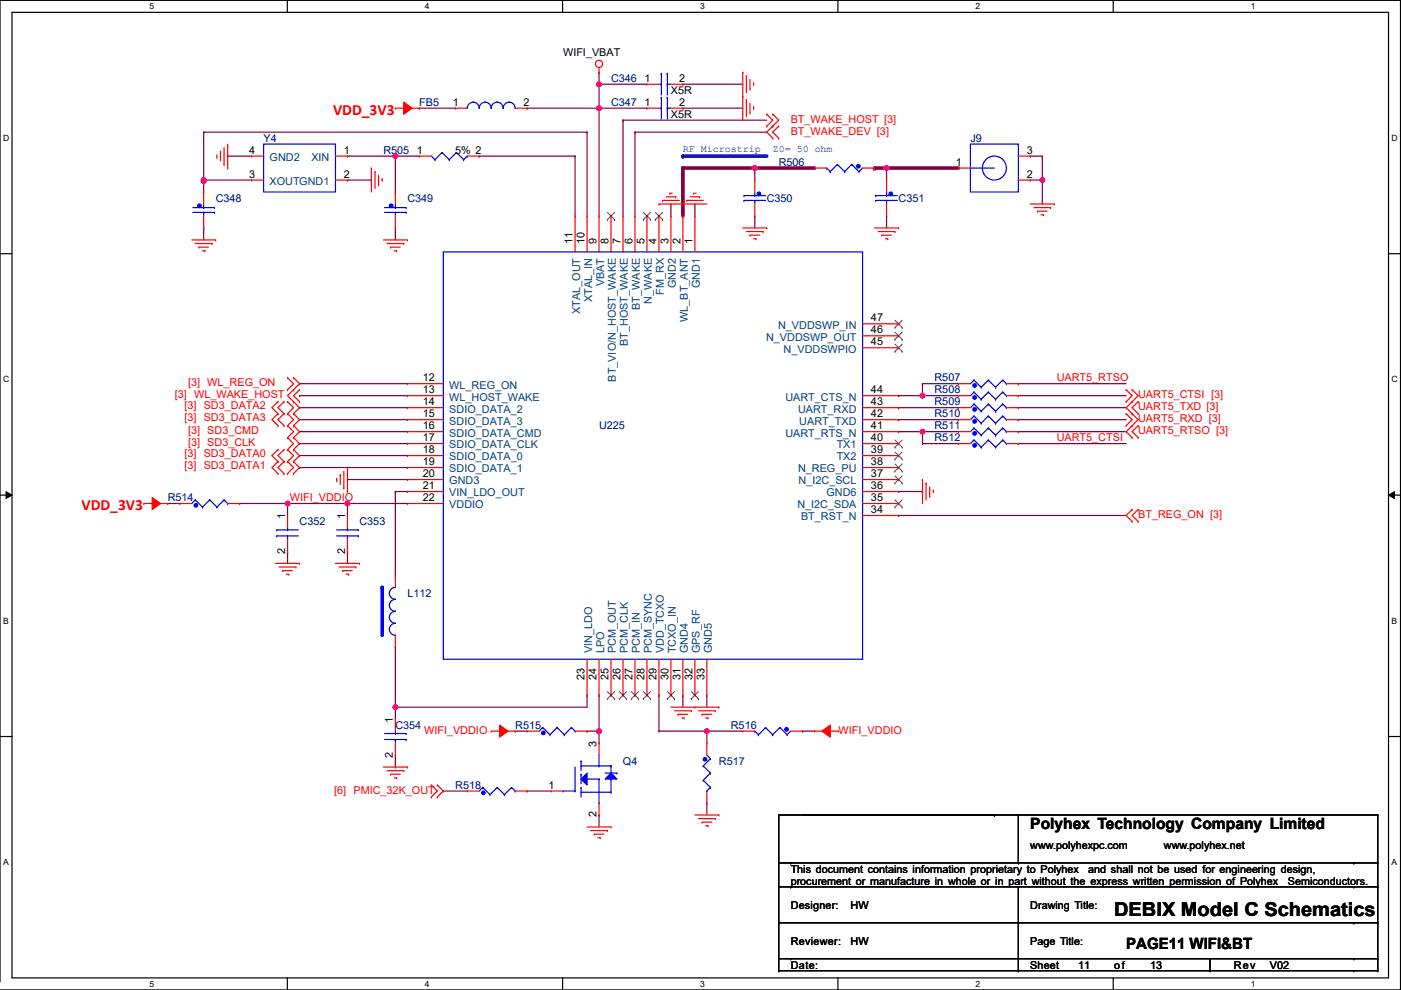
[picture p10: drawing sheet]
<svg xmlns="http://www.w3.org/2000/svg" width="297mm" height="210mm" viewBox="0 0 297 210" stroke-linecap="round" stroke-linejoin="round" font-family="sans-serif">
<path d="M2.5 2.6h291.9v204.7h-291.9zM0 208.1v-208h296.9v209.8h-296.9" fill="none" stroke="#000" stroke-width=".25"/>
<g fill="#fff">
<path d="M31.7 .3h1v2.1h-1z"/>
<path d="M31.7 207.6h1v2h-1z"/>
</g>
<path d="M60.9 .1v2.5M60.9 207.3v2.6" fill="none" stroke="#000" stroke-width=".25"/>
<g fill="#fff">
<path d="M90.1 .3h1v2.1h-1z"/>
<path d="M90.1 207.6h1v2h-1z"/>
</g>
<path d="M119.3 .1v2.5M119.3 207.3v2.6" fill="none" stroke="#000" stroke-width=".25"/>
<g fill="#fff">
<path d="M148.5 .3h1v2.1h-1z"/>
<path d="M148.5 207.6h1v2h-1z"/>
</g>
<path d="M177.7 .1v2.5M177.7 207.3v2.6" fill="none" stroke="#000" stroke-width=".25"/>
<g fill="#fff">
<path d="M206.8 .3h1v2.1h-1z"/>
<path d="M206.8 207.6h1v2h-1z"/>
</g>
<path d="M236 .1v2.5M236 207.3v2.6" fill="none" stroke="#000" stroke-width=".25"/>
<g fill="#fff">
<path d="M265.2 .3h1v2.1h-1z"/>
<path d="M265.2 207.6h1v2h-1z"/>
<path d="M.6 28.2h1.4v2h-1.4z"/>
<path d="M295 28.2h1.3v2h-1.3z"/>
<path d="M.6 79.4h1.4v2h-1.4z"/>
<path d="M295 79.4h1.3v2h-1.3z"/>
</g>
<path d="M0 53.8h2.5M294.4 53.8h2.5" fill="none" stroke="#000" stroke-width=".25"/>
<g fill="#fff">
<path d="M.6 130.6h1.3v2h-1.3z"/>
<path d="M295 130.6h1.2v2h-1.2z"/>
</g>
<path d="M0 105h2.5M294.4 105h2.5" fill="none" stroke="#000" stroke-width=".25"/>
<path d="M1.3 104.2l1.2 .8-1.2 .7zM294.4 105l1.3-.8v1.5z" fill="#000"/>
<path d="M1.3 104.2l1.2 .8-1.2 .7zM294.4 105l1.3-.8v1.5z" fill="none" stroke="#000" stroke-width=".21"/>
<g fill="#fff">
<path d="M.6 181.7h1.3v2.1h-1.3z"/>
<path d="M295 181.7h1.2v2.1h-1.2z"/>
</g>
<path d="M0 156.2h2.5M294.4 156.2h2.5" fill="none" stroke="#000" stroke-width=".25"/>
<path d="M144.8 33.1h17.8" fill="none" stroke="#0000a0" stroke-width=".76"/>
<circle cx="144.8" cy="33.1" r=".38" fill="#0000a0"/>
<path d="M61 106.8v2.5M61 106.8h.1M61 116.9v2.6M61 116.9h.1M73.7 116.9v2.6M73.7 116.9h.1" fill="none" stroke="#800040" stroke-width=".25"/>
<circle cx="61" cy="106.8" r=".51" fill="#f0f"/>
<circle cx="61" cy="106.8" r=".51" fill="none" stroke="#f0f" stroke-width=".25"/>
<path d="M73.7 106.8v2.5M73.7 106.8h.1" fill="none" stroke="#800040" stroke-width=".25"/>
<circle cx="73.7" cy="106.8" r=".51" fill="#f0f"/>
<circle cx="73.7" cy="106.8" r=".51" fill="none" stroke="#f0f" stroke-width=".25"/>
<g fill="none" stroke="#800040" stroke-width=".25">
<path d="M43.2 38.4h.1M43.2 28h.1M43.2 28v10.2M43.2 38.4v2.3M48.3 33.1h.1M48.3 33.1h5M73.7 38.2h.1M73.7 38.2h5M132.1 25.5h.1M132.1 25.5h30.5M134.6 28h28M134.6 28h.1"/>
<path d="M43.2 48.3h.1M43.2 48.3v2.6M63.5 99.1h.1M63.5 86.4h.1M63.5 89h.1M63.5 91.5h.1M63.5 94.1h.1M63.5 96.6h.1M63.5 81.4h.1M63.5 83.9h.1M63.5 99.1h22.9M63.5 86.4h22.9"/>
<path d="M63.5 89h22.9M63.5 91.5h22.9M63.5 94.1h22.9M63.5 96.6h22.9M63.5 81.4h22.9M63.5 83.9h22.9M73.7 106.8h.1M73.7 106.8h12.7M83.8 149.9v2.6M83.8 149.9h.1"/>
</g>
<circle cx="43.2" cy="38.2" r=".51" fill="#f0f"/>
<circle cx="43.2" cy="38.2" r=".51" fill="none" stroke="#f0f" stroke-width=".25"/>
<path d="M42.9 38.4h.1M42.9 38.4h.3M83.8 33.1h.1M83.8 33.1v7.6" fill="none" stroke="#800040" stroke-width=".25"/>
<circle cx="43.2" cy="38.4" r=".51" fill="#f0f"/>
<circle cx="43.2" cy="38.4" r=".51" fill="none" stroke="#f0f" stroke-width=".25"/>
<path d="M43.2 38.2h.1M43.2 38.2v.2M43.2 38.2h10.1M73.7 33.1h.1M73.7 33.1h10.1M83.8 48.3h.1M83.8 48.3v2.6" fill="none" stroke="#800040" stroke-width=".25"/>
<circle cx="83.8" cy="33.1" r=".51" fill="#f0f"/>
<circle cx="83.8" cy="33.1" r=".51" fill="none" stroke="#f0f" stroke-width=".25"/>
<g fill="none" stroke="#800040" stroke-width=".25">
<path d="M127 15.3h.1M127 15.3v2.6M127 22.9h10.2M127 22.9h.1M127 22.9v22.9M132.1 25.5h.1M132.1 25.5v20.3M134.6 28h.1M134.6 28v17.8M144.8 22.9h12.7M144.8 22.9h.1M142.2 43.3h.1"/>
<path d="M142.2 43.3v2.5M147.3 43.3h.1M147.3 43.3v2.5M73.7 101.7h.1M73.7 101.7h12.7M83.8 104.2h.1M83.8 104.2h2.6M83.8 104.2v17.8M190.5 104.2h5.1M190.5 104.2h.1M190.5 109.3h.1M190.5 109.3h48.3"/>
<path d="M83.8 137.2h.1M83.8 137.2v12.7M124.5 147.4v2.5M124.5 147.4h.1M127 147.4h.1M127 147.4v7.6M144.8 147.4v2.5M144.8 147.4h.1M149.9 147.4h.1M149.9 147.4v2.5"/>
</g>
<circle cx="127" cy="22.9" r=".51" fill="#f0f"/>
<circle cx="127" cy="22.9" r=".51" fill="none" stroke="#f0f" stroke-width=".25"/>
<g fill="none" stroke="#800040" stroke-width=".25">
<path d="M43.2 28h.1M43.2 28h81.3M83.8 33.1h.1M83.8 33.1h5.1M101.6 33.1h.1M101.6 33.1h20.3M121.9 33.1h.1M121.9 33.1v12.7M124.5 28h.1M124.5 28v17.8M160 35.6h.1M160 35.6v2.6"/>
<path d="M139.7 147.4h.1M139.7 147.4v7.6M149.9 170.3h.1M149.9 170.3v2.5"/>
</g>
<path d="M160 35.6h12.7" fill="none" stroke="#800040" stroke-width=".76"/>
<circle cx="160" cy="35.6" r=".38" fill="#800040"/>
<g fill="none" stroke="#800040" stroke-width=".25">
<path d="M127 17.9h10.2M127 17.9h.1M144.8 17.9h12.7M144.8 17.9h.1M88.9 22.9h.1M88.9 22.9h7.6M111.8 22.9h.1M111.8 22.9h15.2M160 45.8h.1M160 45.8v2.5M190.5 83.9h5.1M190.5 91.5h5.1"/>
<path d="M190.5 83.9h.1M190.5 86.4h.1M190.5 89h.1M190.5 91.5h.1M190.5 86.4h12.7M190.5 89h12.7M215.9 86.4h.1M215.9 89h.1M215.9 86.4h22.9M215.9 89h22.9M61 106.8h.1M61 106.8h12.7"/>
</g>
<circle cx="127" cy="17.9" r=".51" fill="#f0f"/>
<circle cx="127" cy="17.9" r=".51" fill="none" stroke="#f0f" stroke-width=".25"/>
<path d="M188 45.8h.1M188 45.8v2.5M215.9 91.5h.1M215.9 83.9h.1M215.9 91.5h22.9M215.9 83.9h22.9" fill="none" stroke="#800040" stroke-width=".25"/>
<path d="M185.4 35.6h2.6" fill="none" stroke="#800040" stroke-width=".76"/>
<circle cx="185.4" cy="35.6" r=".38" fill="#800040"/>
<circle cx="188" cy="35.6" r=".51" fill="#f0f"/>
<circle cx="188" cy="35.6" r=".51" fill="none" stroke="#f0f" stroke-width=".25"/>
<path d="M188 35.6h.1M188 35.6v2.6" fill="none" stroke="#800040" stroke-width=".25"/>
<path d="M188 35.6h15.2" fill="none" stroke="#800040" stroke-width=".76"/>
<circle cx="188" cy="35.6" r=".38" fill="#800040"/>
<path d="M218.4 33.1h2.6M218.4 38.2h2.6M218.4 33.1h.1M218.4 38.2h.1M221 33.1h.1M221 38.2h.1M221 33.1v10.2" fill="none" stroke="#800040" stroke-width=".25"/>
<circle cx="221" cy="38.2" r=".51" fill="#f0f"/>
<circle cx="221" cy="38.2" r=".51" fill="none" stroke="#f0f" stroke-width=".25"/>
<path d="M144.8 35.6h15.2" fill="none" stroke="#800040" stroke-width=".76"/>
<circle cx="144.8" cy="35.6" r=".38" fill="#800040"/>
<circle cx="160" cy="35.6" r=".51" fill="#f0f"/>
<circle cx="160" cy="35.6" r=".51" fill="none" stroke="#f0f" stroke-width=".25"/>
<path d="M144.8 35.6v10.2" fill="none" stroke="#800040" stroke-width=".76"/>
<circle cx="144.8" cy="35.6" r=".38" fill="#800040"/>
<path d="M35.6 106.8h.1M35.6 106.8h2.5M50.8 106.8h10.2M61 106.8h.1M149.9 155h7.6M149.9 155h.1M170.2 155h2.5M170.2 155h.1M127 172.8h.1M127 172.8v2.5" fill="none" stroke="#800040" stroke-width=".25"/>
<circle cx="149.9" cy="155" r=".51" fill="#f0f"/>
<circle cx="149.9" cy="155" r=".51" fill="none" stroke="#f0f" stroke-width=".25"/>
<path d="M83.8 149.9h.1M83.8 149.9h40.7M139.7 155h.1M139.7 155h10.2M149.9 155v2.6M149.9 155h.1" fill="none" stroke="#800040" stroke-width=".25"/>
<circle cx="83.8" cy="149.9" r=".51" fill="#f0f"/>
<circle cx="83.8" cy="149.9" r=".51" fill="none" stroke="#f0f" stroke-width=".25"/>
<path d="M109.2 155h.1M109.2 155h2.6M124.5 155h.1M124.5 155h2.5" fill="none" stroke="#800040" stroke-width=".25"/>
<circle cx="127" cy="155" r=".51" fill="#f0f"/>
<circle cx="127" cy="155" r=".51" fill="none" stroke="#f0f" stroke-width=".25"/>
<path d="M195.6 94.1h.1M195.6 91.5h.1M195.6 91.5v2.6M195.6 94.1h7.6M195.6 91.5h7.6M127 155v2.6M127 155h.1M94 167.7h.1M94 167.7h5.1M111.8 167.7h.1M111.8 167.7h5" fill="none" stroke="#800040" stroke-width=".25"/>
<circle cx="195.6" cy="91.5" r=".51" fill="#f0f"/>
<circle cx="195.6" cy="91.5" r=".51" fill="none" stroke="#f0f" stroke-width=".25"/>
<path d="M195.6 81.4h.1M195.6 81.4v2.5M195.6 81.4h7.6" fill="none" stroke="#800040" stroke-width=".25"/>
<circle cx="195.6" cy="83.9" r=".51" fill="#f0f"/>
<circle cx="195.6" cy="83.9" r=".51" fill="none" stroke="#f0f" stroke-width=".25"/>
<path d="M127 17.9h.1M127 17.9v5M195.6 83.9h.1M195.6 83.9h7.6M215.9 81.4h.1M215.9 94.1h.1M215.9 81.4h22.9M215.9 94.1h22.9M83.8 162.6h.1M83.8 160.1v2.5" fill="none" stroke="#800040" stroke-width=".25"/>
<g fill="none" stroke="#f00" stroke-width=".25">
<path d="M127 15.3h.1M127 14.3v1M46 33.4h.1M46 32.8v.6M46.7 32.1h.1M46.7 32.1v2M47.5 34.9h.1M47.5 31.3v3.6M48.3 35.6h.1M48.3 30.6v5M78.7 35.6h.1M78.7 35.6v5.1"/>
<path d="M79.5 36.4h.1M79.5 36.4v3.6M80.3 39.2h.1M80.3 37.2v2M81 37.9h.1M81 37.9v.5M87.1 22.9h1.8M88.9 22.9h.1M157.5 20.4h.1M157.5 20.4v5.1M158.2 21.2h.1M158.2 21.2v3.5"/>
<path d="M159 24h.1M159 21.9v2.1M159.8 22.7h.1M159.8 22.7v.5M40.6 50.9h5.1M41.4 51.6h3.6M42.2 52.4h.1M42.2 52.4h2M42.9 53.2h.5M43.4 53.2h.1M45 51.6h.1M45.7 50.9h.1"/>
<path d="M81.3 50.9h5.1M82 51.6h3.6M82.8 52.4h.1M82.8 52.4h2M83.6 53.2h.5M84.1 53.2h.1M85.6 51.6h.1M86.4 50.9h.1M139.7 43.3h.1M139.7 43.3h10.2M140.5 42.5h3.5M140.5 42.5h.1"/>
<path d="M141.2 41.7h2.1M142 41h.1M142 41h.5M143.3 41.7h.1M144.8 43.3h.1M145.5 42.5h3.6M145.5 42.5h.1M146.3 41.7h2M147.1 41h.1M147.1 41h.5M148.3 41.7h.1M157.5 48.3h5.1"/>
<path d="M158.2 49.1h3.6M159 49.9h2M159 49.9h.1M159.8 50.6h.5M160.3 50.6h.1M161.8 49.1h.1M162.6 48.3h.1M72.9 99.9v3.6M73.7 99.1v5.1M58.4 119.5h5.1M63.5 119.5h.1M71.1 119.5h5.1"/>
<path d="M71.4 101.9h.1M71.4 101.4v.5M72.1 100.7h.1M72.1 100.7v2M72.9 103.5h.1M73.7 104.2h.1M76.2 119.5h.1M195.6 101.7h.1M195.6 101.7v5.1M196.3 102.4h.1M196.3 102.4v3.6M197.1 105.2h.1"/>
<path d="M197.1 103.2v2M197.9 104h.1M197.9 104v.5M59.2 120.2h3.5M60 121h.1M60 121h2M60.7 121.7h.5M61.2 121.7h.1M62.7 120.2h.1M71.9 120.2h3.5M72.7 121h.1M72.7 121h2"/>
<path d="M73.4 121.7h.5M73.9 121.7h.1M75.4 120.2h.1M143 150.7h3.6M143.8 151.5h.1M143.8 151.5h2M144.5 152.2h.5M145 152.2h.1M146.6 150.7h.1M147.3 149.9h.1M148.1 150.7h3.5M148.8 151.5h.1"/>
<path d="M148.8 151.5h2.1M149.6 152.2h.5M150.1 152.2h.1M151.6 150.7h.1M152.4 149.9h.1M152.4 149.9h-10.2M81.3 162.6h5.1M82 163.4h3.6M82.8 164.2h.1M82.8 164.2h2M83.6 164.9h.5M84.1 164.9h.1"/>
<path d="M85.6 163.4h.1M86.4 162.6h.1M147.3 172.8h5.1M148.1 173.6h3.5M148.9 174.3h.1M148.9 174.3h2M149.6 175.1h.5M150.1 175.1h.1M151.6 173.6h.1M152.4 172.8h.1"/>
<circle cx="127" cy="13.5" r=".76"/>
</g>
<path d="M85.6 21.7l1.8 1.2-1.8 1.3z" fill-rule="evenodd" fill="#f00"/>
<g fill="none" stroke="#f00" stroke-width=".25">
<path d="M157.5 15.3h.1M157.5 15.3v5.1M158.2 16.1h.1M158.2 16.1v3.5M159 18.9h.1M159 16.8v2.1M159.8 17.6h.1M159.8 17.6v.5M83.8 22.9h.1M83.8 22.9h2.8M85.6 21.7l1.8 1.2-1.8 1.3zM185.4 48.3h5.1"/>
<path d="M186.2 49.1h3.5M187 49.9h2M187 49.9h.1M187.7 50.6h.5M188.2 50.6h.1M189.7 49.1h.1M190.5 48.3h.1M218.4 43.3h5.1M219.2 44h3.6M220 44.8h.1M220 44.8h2M220.7 45.5h.5"/>
<path d="M221.2 45.5h.1M222.8 44h.1M223.5 43.3h.1M33.8 106.8h1.8M35.6 106.8h.1"/>
</g>
<path d="M32.3 105.5l1.7 1.3-1.7 1.2z" fill-rule="evenodd" fill="#f00"/>
<path d="M30.5 106.8h.1M30.5 106.8h2.8M32.3 105.5l1.7 1.3-1.7 1.2zM172.7 155h.1M172.7 155h1.8" fill="none" stroke="#f00" stroke-width=".25"/>
<path d="M174.3 155l1.7-1.3v2.6z" fill-rule="evenodd" fill="#f00"/>
<g fill="none" stroke="#f00" stroke-width=".25">
<path d="M107.4 155h1.8M109.2 155h.1M174.3 155l1.7-1.3v2.6zM175 155h2.8M177.8 155h.1M124.5 175.3h5M125.2 176.1h3.6M126 176.9h.1M126 176.9h2M126.8 177.6h.5M127.3 177.6h.1M128.8 176.1h.1"/>
<path d="M129.5 175.3h.1"/>
</g>
<path d="M105.9 153.7l1.8 1.3-1.8 1.3z" fill-rule="evenodd" fill="#f00"/>
<g fill="none" stroke="#f00" stroke-width=".25">
<path d="M162.6 24.2l1.2 1.3-1.2 1.2M162.6 26.7h.1M162.6 24.2h.1M163.8 24.2l1.3 1.3-2.5 2.5 1.2 1.3M163.8 26.7h.1M163.8 24.2h.1M163.8 29.3h.1M165.1 29.3h.1M165.1 26.7h.1M165.1 26.7l-1.3 1.3 1.3 1.3M58.9 97.9h.1M58.9 85.2h.1"/>
<path d="M58.9 87.7h.1M58.9 90.2h.1M58.9 95.3h.1M58.9 97.9l-1.2 1.2 1.2 1.3M58.9 85.2l-1.2 1.2 1.2 1.3M58.9 87.7l-1.2 1.3 1.2 1.2M58.9 95.3l-1.2 1.3 1.2 1.3M60.2 97.9h.1M60.2 87.7h.1M60.2 85.2h.1M60.2 90.2h.1M60.2 95.3h.1"/>
<path d="M60.2 97.9l-1.3 1.2 1.3 1.3M60.2 85.2l-1.3 1.2 1.3 1.3M60.2 87.7l-1.3 1.3 1.3 1.2M60.2 95.3l-1.3 1.3 1.3 1.3M61 80.1h.1M61 82.6h.1M61 97.9h.1M61 87.7h.1M61 85.2h.1M61 90.2h.1M61 95.3h.1M61 92.8h.1"/>
<path d="M61 80.1l1.2 1.3-1.2 1.2M61 97.9l1.2 1.2-1.2 1.3M61 85.2l1.2 1.2-1.2 1.3M61 87.7l1.2 1.3-1.2 1.2M61 95.3l1.2 1.3-1.2 1.3M61 90.2l1.2 1.3-1.2 1.3M61 92.8l1.2 1.3-1.2 1.2M62.2 82.6h.1M62.2 80.1h.1M62.2 85.2h.1M62.2 97.9h.1M62.2 87.7h.1"/>
<path d="M62.2 90.2h.1M62.2 95.3h.1M62.2 92.8h.1M62.2 80.1l1.3 1.3-2.5 2.5 2.5 2.5-1.3 1.3M62.2 97.9l1.3 1.2-1.3 1.3M62.2 87.7l1.3 1.3-1.3 1.2M62.2 95.3l1.3 1.3-1.3 1.3M62.2 90.2l1.3 1.3-1.3 1.3M62.2 92.8l1.3 1.3-1.3 1.2M63.5 82.6h.1M63.5 85.2h.1M63.5 82.6l-1.3 1.3 1.3 1.3"/>
<path d="M238.8 90.2h.1M238.8 87.7h.1M238.8 85.2h.1M238.8 82.6h.1M238.8 87.7l1.2 1.3-1.2 1.2M238.8 82.6l1.2 1.3-1.2 1.3M240 82.6l1.3 1.3-2.5 2.5 2.5 2.6-2.5 2.5 1.2 1.3M240 85.2h.1M240 87.7h.1M240 90.2h.1M240 92.8h.1M240 82.6h.1"/>
<path d="M241.3 87.7h.1M241.3 85.2h.1M241.3 92.8h.1M241.3 90.2h.1M241.3 85.2l-1.3 1.2 1.3 1.3M241.3 90.2l-1.3 1.3 1.3 1.3M58.9 100.4h.1M60.2 100.4h.1M61 100.4h.1M62.2 100.4h.1M240 108h.1M240 110.6h.1"/>
<path d="M240 108l-1.2 1.3 1.2 1.3M241.3 110.6h.1M241.3 108h.1M241.3 108l-1.3 1.3 1.3 1.3M104.1 155h.1M104.1 155h2.8M105.9 153.7l1.8 1.3-1.8 1.3zM91.4 169h.1M91.4 166.4h.1M91.4 166.4l1.3 1.3-1.3 1.3M92.7 166.4h.1M92.7 166.4l1.3 1.3-1.3 1.3"/>
<path d="M92.7 169h.1"/>
</g>
<g fill="none" stroke="#000" stroke-width=".25">
<path d="M165.1 172.8h.1M165.1 172.8h127M165.1 172.8v33M210.8 172.8h.1M215.9 172.8v10.2M292.1 172.8h.1M292.1 172.8v33M167.6 183h.1M167.6 188h.1M215.9 183h.1M215.9 188v17.8M287 183h.1"/>
<path d="M287 188h.1M287 195.7h.1M292.1 183h.1M292.1 188h.1M292.1 195.7h.1M292.1 183h-127M292.1 188h-127M292.1 195.7h-127M165.1 205.8h127M165.1 205.8h.1M167.6 203.3h.1M215.9 205.8h.1"/>
<path d="M256.5 205.8h.1M256.5 203.3v2.5M287 203.3h.1M287 205.8h.1M292.1 203.3h.1M292.1 205.8h.1M292.1 203.3h-127"/>
</g>
<path d="M206.5 93.3h.1M206.5 93.3l-.8 .8M206.5 93.3l1.5 1.5M208 94.8h.1M209.6 93.3h.1M209.6 93.3l-1.6 1.5M209.6 93.3l1.5 1.5M211.1 94.8h.1M212.6 93.3l.8 .8M212.6 93.3h.1M212.6 93.3l-1.5 1.5M213.4 94.1h.1" fill="none" stroke="#00f" stroke-width=".25"/>
<circle cx="206.6" cy="94.4" r=".38" fill="#00f"/>
<g fill="none" stroke="#00f" stroke-width=".25">
<path d="M206.5 85.7h.1M206.5 85.7l-.8 .7M206.5 85.7l1.5 1.5M208 87.2h.1M209.6 85.7h.1M209.6 85.7l-1.6 1.5M209.6 85.7l1.5 1.5M211.1 87.2h.1M212.6 85.7l.8 .7M212.6 85.7h.1M212.6 85.7l-1.5 1.5M213.4 86.4h.1"/>
<circle cx="206.6" cy="94.4" r=".38"/>
</g>
<path d="M203.2 94.1h.1M203.2 94.1h2.5M213.4 94.1h2.5M215.9 94.1h.1" fill="none" stroke="#f00" stroke-width=".25"/>
<circle cx="206.6" cy="86.8" r=".38" fill="#00f"/>
<g fill="none" stroke="#00f" stroke-width=".25">
<path d="M41.4 106l1.5 1.5M41.4 106l-.8 .8M41.4 106h.1M42.9 107.5h.1M44.5 106l-1.6 1.5M44.5 106l1.5 1.5M44.5 106h.1M46 107.5h.1M47.5 106l-1.5 1.5M47.5 106l.8 .8M47.5 106h.1M48.3 106.8h.1"/>
<circle cx="206.6" cy="86.8" r=".38"/>
</g>
<path d="M203.2 86.4h.1M203.2 86.4h2.5M213.4 86.4h2.5M215.9 86.4h.1" fill="none" stroke="#f00" stroke-width=".25"/>
<circle cx="41.5" cy="107.1" r=".38" fill="#00f"/>
<g fill="none" stroke="#00f" stroke-width=".25">
<path d="M94 53.4h88.9v86.4h-88.9zM149.1 165.4h.1M149.1 162.4h.1M149.1 162.4l1.5 1.5M149.1 165.4l1.5 1.6M149.9 167.7h.1M149.9 160.1l.7 .8M150.6 160.9l-1.5 1.5M150.6 160.9h.1M150.6 163.9l-1.5 1.5M150.6 167l-.7 .7M150.6 167h.1"/>
<path d="M150.6 163.9h.1"/>
<circle cx="41.5" cy="107.1" r=".38"/>
</g>
<g fill="none" stroke="#f00" stroke-width=".25">
<path d="M121.9 45.8h.1M121.9 45.8v7.6M124.5 45.8h.1M124.5 45.8v7.6M127 45.8h.1M127 45.8v7.6M129.5 45.8h.1M129.5 45.8v7.6M132.1 45.8h.1M132.1 45.8v7.6M134.6 45.8h.1M134.6 45.8v7.6"/>
<path d="M137.2 45.8h.1M137.2 45.8v7.6M139.7 45.8h.1M139.7 45.8v7.6M142.2 45.8h.1M142.2 45.8v7.6M144.8 45.8h.1M144.8 45.8v7.6M147.3 45.8h.1M147.3 45.8v7.6M182.9 73.7h7.6M182.9 71.2h7.6"/>
<path d="M182.9 68.7h7.6M190.5 73.7h.1M190.5 71.2h.1M190.5 68.7h.1M86.4 83.9h.1M86.4 86.4h.1M86.4 96.6h.1M86.4 94.1h.1M86.4 91.5h.1M86.4 99.1h.1M86.4 89h.1M86.4 81.4h.1"/>
<path d="M86.4 96.6h7.6M86.4 99.1h7.6M86.4 94.1h7.6M86.4 83.9h7.6M86.4 86.4h7.6M86.4 91.5h7.6M86.4 89h7.6M86.4 81.4h7.6M182.9 96.6h7.6M182.9 99.1h7.6M182.9 94.1h7.6M182.9 83.9h7.6"/>
<path d="M182.9 86.4h7.6M182.9 91.5h7.6M182.9 89h7.6M190.5 96.6h.1M190.5 99.1h.1M190.5 94.1h.1M190.5 89h.1M190.5 86.4h.1M190.5 91.5h.1M190.5 83.9h.1M38.1 106.8h.1M38.1 106.8h2.5"/>
<path d="M48.3 106.8h2.5M50.8 106.8h.1M86.4 106.8h.1M86.4 106.8h7.6M86.4 101.7h.1M86.4 101.7h7.6M86.4 104.2h.1M86.4 104.2h7.6M182.9 106.8h7.6M182.9 101.7h7.6M182.9 104.2h7.6M182.9 109.3h7.6"/>
<path d="M190.5 101.7h.1M190.5 106.8h.1M190.5 104.2h.1M190.5 109.3h.1M124.5 139.8v7.6M127 139.8v7.6M129.5 139.8v7.6M132.1 139.8v7.6M134.6 139.8v7.6M137.2 139.8v7.6M139.7 139.8v7.6M142.2 139.8v7.6"/>
<path d="M144.8 139.8v7.6M147.3 139.8v7.6M149.9 139.8v7.6M124.5 147.4h.1M127 147.4h.1M129.5 147.4h.1M132.1 147.4h.1M134.6 147.4h.1M137.2 147.4h.1M139.7 147.4h.1M142.2 147.4h.1M144.8 147.4h.1"/>
<path d="M147.3 147.4h.1M149.9 147.4h.1"/>
</g>
<g fill="none" stroke="#804000" stroke-width=".21">
<path d="M128.8 46.6h.1M128.8 45l1.5 1.6M130.3 45l-1.5 1.6M130.3 46.6h.1M136.4 46.6h.1M136.4 45l1.5 1.6M137.9 45l-1.5 1.6M137.9 46.6h.1M138.9 46.6h.1M138.9 45l1.6 1.6M140.5 45l-1.6 1.6M140.5 46.6h.1"/>
<path d="M189.7 74.5h.1M189.7 72h.1M189.7 69.4h.1M189.7 73l1.6 1.5M189.7 70.4l1.6 1.6M189.7 67.9l1.6 1.5M191.3 73l-1.6 1.5M191.3 70.4l-1.6 1.6M191.3 67.9l-1.6 1.5M191.3 74.5h.1M191.3 72h.1M191.3 69.4h.1"/>
<path d="M189.7 97.4h.1M189.7 99.9h.1M189.7 94.8h.1M189.7 95.8l1.6 1.6M189.7 98.4l1.6 1.5M189.7 93.3l1.6 1.5M191.3 95.8l-1.6 1.6M191.3 98.4l-1.6 1.5M191.3 93.3l-1.6 1.5M191.3 97.4h.1M191.3 99.9h.1M191.3 94.8h.1"/>
<path d="M189.7 102.4h.1M189.7 107.5h.1M189.7 100.9l1.6 1.5M189.7 106l1.6 1.5M191.3 100.9l-1.6 1.5M191.3 106l-1.6 1.5M191.3 102.4h.1M191.3 107.5h.1M128.8 148.2h.1M128.8 146.6l1.5 1.6M130.3 146.6l-1.5 1.6M130.3 148.2h.1"/>
<path d="M131.3 148.2h.1M131.3 146.6l1.6 1.6M132.8 146.6l-1.5 1.6M132.9 148.2h.1M133.9 148.2h.1M133.9 146.6l1.5 1.6M135.4 146.6l-1.5 1.6M135.4 148.2h.1M136.4 148.2h.1M136.4 146.6l1.5 1.6M137.9 146.6l-1.5 1.6M137.9 148.2h.1"/>
<path d="M141.5 148.2h.1M141.5 146.6l1.5 1.6M143 146.6l-1.5 1.6M143 148.2h.1M146.6 148.2h.1M146.6 146.6l1.5 1.6M148.1 146.6l-1.5 1.6M148.1 148.2h.1"/>
</g>
<circle cx="149.5" cy="161" r=".38" fill="#00f"/>
<g fill="none" stroke="#00f" stroke-width=".25">
<path d="M139.7 22.9h.5M140.2 22.9h.1M140.2 20.7h.1M140.2 20.7v4.5M141.5 22.9h.7M141.5 20.7h.1M141.5 22.9h.1M141.5 20.7v4.5M206.5 83.1h.1M206.5 83.1l-.8 .8M206.5 83.1l1.5 1.6M208 84.7h.1"/>
<path d="M209.6 83.1h.1M209.6 83.1l-1.6 1.6M209.6 83.1l1.5 1.6M211.1 84.7h.1M212.6 83.1l.8 .8M212.6 83.1h.1M212.6 83.1l-1.5 1.6M213.4 83.9h.1"/>
<circle cx="149.5" cy="161" r=".38"/>
</g>
<path d="M137.2 22.9h.1M137.2 22.9h2.5M142.2 22.9h2.6M144.8 22.9h.1M149.9 157.6h.1M149.9 157.6v2.5M149.9 170.3h.1M149.9 167.7v2.6" fill="none" stroke="#f00" stroke-width=".25"/>
<circle cx="206.6" cy="84.3" r=".38" fill="#00f"/>
<g fill="none" stroke="#00f" stroke-width=".25">
<path d="M109.2 22.9a1.26 1.26 0 0 0-1.2-1.2h-.1a1.26 1.26 0 0 0-1.2 1.2 1.26 1.26 0 0 0-1.3-1.2 1.26 1.26 0 0 0-1.3 1.2 1.26 1.26 0 0 0-1.2-1.2 1.26 1.26 0 0 0-1.3 1.2 1.26 1.26 0 0 0-1.3-1.2 1.26 1.26 0 0 0-1.2 1.2M40.9 45h4.6M40.9 44h4.6M43.2 45h.1M43.2 45v.8M45.5 45h.1M45.5 44h.1"/>
<circle cx="206.6" cy="84.3" r=".38"/>
</g>
<path d="M96.5 22.9h.1M96.5 22.9h2.6M109.2 22.9h2.6M111.8 22.9h.1M203.2 83.9h.1M203.2 83.9h2.5M213.4 83.9h2.5M215.9 83.9h.1" fill="none" stroke="#f00" stroke-width=".25"/>
<circle cx="42.3" cy="43.6" r=".38" fill="#00f"/>
<g fill="none" stroke="#00f" stroke-width=".25">
<path d="M139.7 17.9h.5M140.2 17.9h.1M140.2 15.6h.1M140.2 15.6v4.5M141.5 17.9h.7M141.5 15.6h.1M141.5 17.9h.1M141.5 15.6v4.5M43.2 44h.1M43.2 43.3v.7M206.5 88.2h.1M206.5 88.2l-.8 .8"/>
<path d="M206.5 88.2l1.5 1.5M208 89.7h.1M209.6 88.2h.1M209.6 88.2l-1.6 1.5M209.6 88.2l1.5 1.5M211.1 89.7h.1M212.6 88.2l.8 .8M212.6 88.2h.1M212.6 88.2l-1.5 1.5M213.4 89h.1M71.4 113.6h4.6M71.4 112.3h4.6"/>
<path d="M73.7 112.3h.1M73.7 111.8v.5M73.7 113.6v.8M73.7 113.6h.1M76 113.6h.1M76 112.3h.1"/>
<circle cx="42.3" cy="43.6" r=".38"/>
</g>
<path d="M137.2 17.9h.1M137.2 17.9h2.5M142.2 17.9h2.6M144.8 17.9h.1M43.2 40.7h.1M43.2 48.3h.1M43.2 40.7v2.6M43.2 45.8v2.5M73.7 109.3h.1M73.7 109.3v2.5M73.7 116.9h.1M73.7 114.4v2.5" fill="none" stroke="#f00" stroke-width=".25"/>
<circle cx="206.6" cy="89.4" r=".38" fill="#00f"/>
<g fill="none" stroke="#00f" stroke-width=".25">
<path d="M91.4 33.1l.8 .8M92.2 33.9h.1M93.7 32.3h.1M93.7 32.3l-1.5 1.6M93.7 32.3l1.6 1.6M95.3 33.9h.1M96.8 32.3h.1M96.8 32.3l-1.5 1.6M96.8 32.3l1.5 1.6M98.3 33.9h.1M99.1 33.1h.1M99.1 33.1l-.8 .8"/>
<path d="M185.7 42.5h4.6M185.7 41.5h4.6M185.7 42.5h.1M185.7 41.5h.1M188 42.5h.1M188 42.5v.8"/>
<circle cx="206.6" cy="89.4" r=".38"/>
</g>
<path d="M88.9 33.1h.1M88.9 33.1h2.5M99.1 33.1h2.5M101.6 33.1h.1M203.2 89h.1M203.2 89h2.5M213.4 89h2.5M215.9 89h.1" fill="none" stroke="#f00" stroke-width=".25"/>
<circle cx="188.9" cy="41.1" r=".38" fill="#00f"/>
<g fill="none" stroke="#00f" stroke-width=".25">
<path d="M175.3 35.6l.7 .8M175.3 35.6h.1M176 36.4h.1M177.6 34.9l1.5 1.5M177.6 34.9h.1M177.6 34.9l-1.6 1.5M179.1 36.4h.1M180.6 34.9l1.5 1.5M180.6 34.9h.1M180.6 34.9l-1.5 1.5M182.1 36.4h.1M182.9 35.6l-.8 .8"/>
<path d="M188 41.5h.1M188 40.7v.8M81.5 155.5h4.6M81.5 156.8h4.6M83.8 156.8v.8M83.8 155.5h.1M83.8 155v.5M83.8 156.8h.1M86.1 155.5h.1M86.1 156.8h.1"/>
<circle cx="188.9" cy="41.1" r=".38"/>
</g>
<path d="M188 38.2h.1M188 38.2v2.5M188 45.8h.1M188 43.3v2.5M83.8 152.5h.1M83.8 157.6v2.5M83.8 152.5v2.5M83.8 160.1h.1" fill="none" stroke="#f00" stroke-width=".25"/>
<circle cx="182" cy="35.3" r=".38" fill="#00f"/>
<g fill="none" stroke="#00f" stroke-width=".25">
<path d="M205.7 35.6h5.1M205.7 35.6h.1M205.7 30.6h10.2v10.1h-10.2zM160 155h.1M160 155l.8 .8M160.8 155.8h.1M162.3 154.3l1.5 1.5M162.3 154.3h.1M162.3 154.3l-1.5 1.5M163.8 155.8h.1M165.4 154.3l1.5 1.5M165.4 154.3h.1"/>
<path d="M165.4 154.3l-1.6 1.5M166.9 155.8h.1M167.6 155l-.7 .8"/>
<circle cx="182" cy="35.3" r=".38"/>
<circle cx="210.8" cy="35.6" r="2.54"/>
</g>
<path d="M172.7 35.6h.1M172.7 35.6h2.6M182.9 35.6h2.5M185.4 35.6h.1M203.2 35.6h.1M203.2 35.6h2.5M215.9 38.2h2.5M215.9 33.1h2.5M218.4 38.2h.1M218.4 33.1h.1" fill="none" stroke="#f00" stroke-width=".25"/>
<circle cx="166.8" cy="154.6" r=".38" fill="#00f"/>
<g fill="none" stroke="#00f" stroke-width=".25">
<path d="M55.9 30.6h15.2v10.1h-15.2zM115.1 154.3h.1M115.1 154.3l1.5 1.5M115.1 154.3l-.8 .7M116.6 155.8h.1M118.1 154.3l-1.5 1.5M118.1 154.3l1.5 1.5M118.1 154.3h.1M119.6 155.8h.1M121.2 154.3l-1.6 1.5M121.2 154.3h.1M121.2 154.3l.7 .7"/>
<path d="M121.9 155h.1"/>
<circle cx="166.8" cy="154.6" r=".38"/>
</g>
<path d="M53.3 38.2h.1M53.3 33.1h.1M53.3 33.1h2.6M53.3 38.2h2.6M71.1 33.1h2.6M71.1 38.2h2.6M73.7 33.1h.1M73.7 38.2h.1M157.5 155h.1M157.5 155h2.5M167.6 155h2.6M170.2 155h.1" fill="none" stroke="#f00" stroke-width=".25"/>
<circle cx="115.2" cy="155.4" r=".38" fill="#00f"/>
<g fill="none" stroke="#00f" stroke-width=".25">
<path d="M206.5 90.8h.1M206.5 90.8l-.8 .7M206.5 90.8l1.5 1.5M208 92.3h.1M209.6 90.8h.1M209.6 90.8l-1.6 1.5M209.6 90.8l1.5 1.5M211.1 92.3h.1M212.6 90.8l.8 .7M212.6 90.8h.1M212.6 90.8l-1.5 1.5M213.4 91.5h.1"/>
<path d="M58.7 112.3h.1M58.7 112.3h4.6M58.7 113.6h.1M58.7 113.6h4.6M61 113.6v.8M61 113.6h.1M61 112.3h.1M61 111.8v.5"/>
<circle cx="115.2" cy="155.4" r=".38"/>
</g>
<path d="M61 109.3h.1M61 116.9h.1M61 114.4v2.5M61 109.3v2.5M111.8 155h.1M111.8 155h2.5M121.9 155h2.6M124.5 155h.1" fill="none" stroke="#f00" stroke-width=".25"/>
<circle cx="206.6" cy="91.9" r=".38" fill="#00f"/>
<g fill="none" stroke="#00f" stroke-width=".25">
<path d="M102.4 167l1.5 1.5M102.4 167l-.8 .7M102.4 167h.1M103.9 168.5h.1M105.4 167l-1.5 1.5M105.4 167l1.5 1.5M105.4 167h.1M106.9 168.5h.1M108.5 167l.7 .7M108.5 167h.1M108.5 167l-1.6 1.5M109.2 167.7h.1"/>
<circle cx="206.6" cy="91.9" r=".38"/>
</g>
<path d="M203.2 91.5h.1M203.2 91.5h2.5M213.4 91.5h2.5M215.9 91.5h.1" fill="none" stroke="#f00" stroke-width=".25"/>
<circle cx="102.5" cy="168.1" r=".38" fill="#00f"/>
<circle cx="102.5" cy="168.1" r=".38" fill="none" stroke="#00f" stroke-width=".25"/>
<path d="M99.1 167.7h.1M99.1 167.7h2.5M109.2 167.7h2.6M111.8 167.7h.1" fill="none" stroke="#f00" stroke-width=".25"/>
<path d="M123.2 165.2l1.3-1.3v2.5z" fill="#00f"/>
<path d="M123.2 165.2l1.3-1.3v2.5z" fill="none" stroke="#00f" stroke-width=".25"/>
<path d="M128.3 165.2l1.2-1.3 1.3 1.3z" fill="#00f"/>
<g fill="none" stroke="#00f" stroke-width=".25">
<path d="M83.8 124.5a1.26 1.26 0 0 0-1.2 1.3 1.26 1.26 0 0 0 1.2 1.3 1.26 1.26 0 0 0-1.2 1.3v-.1a1.26 1.26 0 0 0 1.2 1.3 1.26 1.26 0 0 0-1.2 1.3 1.26 1.26 0 0 0 1.2 1.2v.1a1.26 1.26 0 0 0-1.2 1.2 1.26 1.26 0 0 0 1.2 1.3M119.4 167.7h.1M119.4 167.7h2.5M121.9 167.7h.1M121.9 162.6v5.1M123.2 162.4h.1M123.2 162.4h6.3M123.2 164.2v2M123.2 168h6.3M123.2 161.4v2M123.2 167v2M123.2 164.2h.1"/>
<path d="M123.2 161.4h.1M123.2 167h.1M124.5 165.2h2.5M127 170.3h.1M127 165.2v5.1M127 162.4h.1M127 160.1v2.3M127 165.2h.1M128.3 165.2l1.2-1.3 1.3 1.3zM128.3 163.9h2.5M129.5 162.4h.1M129.5 168h.1"/>
<path d="M129.5 165.2v2.8M129.5 162.4v1.5M129.5 165.2h.1M130.8 163.9h.1"/>
</g>
<path d="M127 157.6v2.5M127 157.6h.1M116.8 167.7h.1M116.8 167.7h2.6M127 172.8h.1M127 170.3v2.5" fill="none" stroke="#f00" stroke-width=".25"/>
<path d="M81 124.5v10.2" fill="none" stroke="#00f" stroke-width=".76"/>
<circle cx="81" cy="124.5" r=".38" fill="#00f"/>
<path d="M83.8 122h.1M83.8 137.2h.1M83.8 134.7v2.5M83.8 122v2.5" fill="none" stroke="#f00" stroke-width=".25"/>
<path d="M206.5 80.6h.1M206.5 80.6l-.8 .8M206.5 80.6l1.5 1.5M208 82.1h.1M209.6 80.6h.1M209.6 80.6l-1.6 1.5M209.6 80.6l1.5 1.5M211.1 82.1h.1M212.6 80.6l.8 .8M212.6 80.6h.1M212.6 80.6l-1.5 1.5M213.4 81.4h.1" fill="none" stroke="#00f" stroke-width=".25"/>
<circle cx="206.6" cy="81.7" r=".38" fill="#00f"/>
<g fill="none" stroke="#00f" stroke-width=".25">
<path d="M81.5 45h4.6M81.5 44h4.6M83.8 45h.1M83.8 45v.8M86.1 45h.1M86.1 44h.1"/>
<circle cx="206.6" cy="81.7" r=".38"/>
</g>
<path d="M203.2 81.4h.1M203.2 81.4h2.5M213.4 81.4h2.5M215.9 81.4h.1" fill="none" stroke="#f00" stroke-width=".25"/>
<circle cx="82.9" cy="43.6" r=".38" fill="#00f"/>
<g fill="none" stroke="#00f" stroke-width=".25">
<path d="M83.8 44h.1M83.8 43.3v.7M157.7 42.5h.1M157.7 41.5h.1M157.7 42.5h4.6M157.7 41.5h4.6M160 42.5h.1M160 42.5v.8"/>
<circle cx="82.9" cy="43.6" r=".38"/>
</g>
<path d="M83.8 40.7h.1M83.8 48.3h.1M83.8 40.7v2.6M83.8 45.8v2.5" fill="none" stroke="#f00" stroke-width=".25"/>
<circle cx="160.9" cy="41.1" r=".38" fill="#00f"/>
<g fill="none" stroke="#00f" stroke-width=".25">
<path d="M160 41.5h.1M160 40.7v.8"/>
<circle cx="160.9" cy="41.1" r=".38"/>
</g>
<path d="M160 38.2h.1M160 38.2v2.5M160 45.8h.1M160 43.3v2.5" fill="none" stroke="#f00" stroke-width=".25"/>
<circle cx="61" cy="106.8" r=".51" fill="#f0f"/>
<circle cx="61" cy="106.8" r=".51" fill="none" stroke="#f0f" stroke-width=".25"/>
<circle cx="73.7" cy="106.8" r=".51" fill="#f0f"/>
<circle cx="73.7" cy="106.8" r=".51" fill="none" stroke="#f0f" stroke-width=".25"/>
<circle cx="43.2" cy="38.2" r=".51" fill="#f0f"/>
<circle cx="43.2" cy="38.2" r=".51" fill="none" stroke="#f0f" stroke-width=".25"/>
<circle cx="43.2" cy="38.4" r=".51" fill="#f0f"/>
<circle cx="43.2" cy="38.4" r=".51" fill="none" stroke="#f0f" stroke-width=".25"/>
<circle cx="83.8" cy="33.1" r=".51" fill="#f0f"/>
<circle cx="83.8" cy="33.1" r=".51" fill="none" stroke="#f0f" stroke-width=".25"/>
<circle cx="127" cy="22.9" r=".51" fill="#f0f"/>
<circle cx="127" cy="22.9" r=".51" fill="none" stroke="#f0f" stroke-width=".25"/>
<circle cx="127" cy="17.9" r=".51" fill="#f0f"/>
<circle cx="127" cy="17.9" r=".51" fill="none" stroke="#f0f" stroke-width=".25"/>
<circle cx="188" cy="35.6" r=".51" fill="#f0f"/>
<circle cx="188" cy="35.6" r=".51" fill="none" stroke="#f0f" stroke-width=".25"/>
<circle cx="221" cy="38.2" r=".51" fill="#f0f"/>
<circle cx="221" cy="38.2" r=".51" fill="none" stroke="#f0f" stroke-width=".25"/>
<circle cx="160" cy="35.6" r=".51" fill="#f0f"/>
<circle cx="160" cy="35.6" r=".51" fill="none" stroke="#f0f" stroke-width=".25"/>
<circle cx="149.9" cy="155" r=".51" fill="#f0f"/>
<circle cx="149.9" cy="155" r=".51" fill="none" stroke="#f0f" stroke-width=".25"/>
<circle cx="83.8" cy="149.9" r=".51" fill="#f0f"/>
<circle cx="83.8" cy="149.9" r=".51" fill="none" stroke="#f0f" stroke-width=".25"/>
<circle cx="127" cy="155" r=".51" fill="#f0f"/>
<circle cx="127" cy="155" r=".51" fill="none" stroke="#f0f" stroke-width=".25"/>
<circle cx="195.6" cy="91.5" r=".51" fill="#f0f"/>
<circle cx="195.6" cy="91.5" r=".51" fill="none" stroke="#f0f" stroke-width=".25"/>
<circle cx="195.6" cy="83.9" r=".51" fill="#f0f"/>
<circle cx="195.6" cy="83.9" r=".51" fill="none" stroke="#f0f" stroke-width=".25"/>
<text font-size="4.1" x="236.2" y="194.3">DEBIX Model C Schematics</text>
<g font-size="3.3" fill="#f00">
<text x="70.6" y="24.3">VDD_3V3</text>
<text x="17.3" y="108.1">VDD_3V3</text>
</g>
<g font-size="3.3">
<text x="218.4" y="175.8">Polyhex Technology Company Limited</text>
<text x="238.8" y="201.2">PAGE11 WIFI&amp;BT</text>
</g>
<g font-size="2.3">
<text x="119.4" y="11.8">WIFI_VBAT</text>
<text x="136.6" y="17.3">1</text>
<text x="144" y="17.3">2</text>
<text x="96" y="22.4">1</text>
<text x="111" y="22.4">2</text>
<text x="136.6" y="22.4">1</text>
<text x="142.2" y="19.9">X5R</text>
<text x="144" y="22.4">2</text>
<text x="142.2" y="25">X5R</text>
<text x="52.8" y="32.6">4</text>
<text x="72.9" y="32.6">1</text>
<text x="88.4" y="32.6">1</text>
<text x="96.5" y="32.6">5% 2</text>
<text x="202.7" y="35.1">1</text>
<text x="217.7" y="32.6">3</text>
<text x="52.8" y="37.7">3</text>
<text x="72.9" y="37.7">2</text>
<text x="217.7" y="37.7">2</text>
<text x="121.4" y="51.6" transform="rotate(-90 121.4 51.6)">11</text>
<text x="124" y="51.6" transform="rotate(-90 124 51.6)">10</text>
<text x="126.5" y="51.6" transform="rotate(-90 126.5 51.6)">9</text>
<text x="129" y="51.6" transform="rotate(-90 129 51.6)">8</text>
<text x="131.6" y="51.6" transform="rotate(-90 131.6 51.6)">7</text>
<text x="134.1" y="51.6" transform="rotate(-90 134.1 51.6)">6</text>
<text x="136.7" y="51.6" transform="rotate(-90 136.7 51.6)">5</text>
<text x="139.2" y="51.6" transform="rotate(-90 139.2 51.6)">4</text>
<text x="141.7" y="51.6" transform="rotate(-90 141.7 51.6)">3</text>
<text x="144.3" y="51.6" transform="rotate(-90 144.3 51.6)">2</text>
<text x="146.8" y="51.6" transform="rotate(-90 146.8 51.6)">1</text>
<text x="184.7" y="70.7">46</text>
<text x="184.7" y="68.1">47</text>
<text x="184.7" y="73.2">45</text>
<text x="89.6" y="83.4">13</text>
<text x="89.6" y="80.8">12</text>
<text x="184.7" y="83.4">44</text>
<text x="89.6" y="85.9">14</text>
<text x="89.6" y="88.5">15</text>
<text x="184.7" y="88.5">42</text>
<text x="184.7" y="85.9">43</text>
<text x="89.6" y="93.5">17</text>
<text x="89.6" y="91">16</text>
<text x="184.7" y="93.5">40</text>
<text x="184.7" y="91">41</text>
<text x="89.6" y="96.1">18</text>
<text x="89.6" y="98.6">19</text>
<text x="89.6" y="101.2">20</text>
<text x="184.7" y="101.2">37</text>
<text x="184.7" y="96.1">39</text>
<text x="184.7" y="98.6">38</text>
<text x="89.6" y="106.2">22</text>
<text x="89.6" y="103.7">21</text>
<text x="184.7" y="106.2">35</text>
<text x="184.7" y="103.7">36</text>
<text x="60.5" y="110.1" transform="rotate(-90 60.5 110.1)">1</text>
<text x="73.2" y="110.1" transform="rotate(-90 73.2 110.1)">1</text>
<text x="184.7" y="108.8">34</text>
<text x="60.5" y="117.4" transform="rotate(-90 60.5 117.4)">2</text>
<text x="73.2" y="117.4" transform="rotate(-90 73.2 117.4)">2</text>
<text x="124" y="144.1" transform="rotate(-90 124 144.1)">23</text>
<text x="126.5" y="144.1" transform="rotate(-90 126.5 144.1)">24</text>
<text x="129" y="144.1" transform="rotate(-90 129 144.1)">25</text>
<text x="131.6" y="144.1" transform="rotate(-90 131.6 144.1)">26</text>
<text x="134.1" y="144.1" transform="rotate(-90 134.1 144.1)">27</text>
<text x="136.7" y="144.1" transform="rotate(-90 136.7 144.1)">28</text>
<text x="139.2" y="144.1" transform="rotate(-90 139.2 144.1)">29</text>
<text x="141.7" y="144.1" transform="rotate(-90 141.7 144.1)">30</text>
<text x="144.3" y="144.1" transform="rotate(-90 144.3 144.1)">31</text>
<text x="146.8" y="144.1" transform="rotate(-90 146.8 144.1)">32</text>
<text x="149.4" y="144.1" transform="rotate(-90 149.4 144.1)">33</text>
<text x="83.3" y="153.2" transform="rotate(-90 83.3 153.2)">1</text>
<text x="83.3" y="160.6" transform="rotate(-90 83.3 160.6)">2</text>
<text x="126.5" y="158.3" transform="rotate(-90 126.5 158.3)">3</text>
<text x="116.3" y="167.2">1</text>
<text x="126.5" y="173.3" transform="rotate(-90 126.5 173.3)">2</text>
<text x="218.4" y="179.9">www.polyhexpc.com</text>
<text x="246.8" y="179.9">www.polyhex.net</text>
<text x="167.6" y="185">This document contains information proprietary to Polyhex</text>
<text x="230.7" y="185">and shall not be used for engineering design,</text>
<text x="167.6" y="187.6">procurement or manufacture in whole or in part without the express written permission of Polyhex</text>
<text x="273.1" y="187.6">Semiconductors.</text>
<text x="167.6" y="192.6">Designer:</text>
<text x="180.3" y="192.6">HW</text>
<text x="218.4" y="192.6">Drawing Title:</text>
<text x="167.6" y="200.3">Reviewer:</text>
<text x="180.3" y="200.3">HW</text>
<text x="218.4" y="200.3">Page Title:</text>
<text x="167.6" y="205.3">Date:</text>
<text x="218.4" y="205.3">Sheet</text>
<text x="228.6" y="205.3">11</text>
<text x="236.2" y="205.3">of</text>
<text x="243.8" y="205.3">13</text>
<text x="261.6" y="205.3">Rev</text>
<text x="269.2" y="205.3">V02</text>
</g>
<g font-size="2.3" fill="#000080">
<text x="129.5" y="17.4">C346</text>
<text x="88.9" y="22.5">FB5</text>
<text x="129.5" y="22.5">C347</text>
<text x="55.9" y="30.1">Y4</text>
<text x="81.3" y="32.6">R505</text>
<text x="165.1" y="35.2">R506</text>
<text x="205.7" y="30.1">J9</text>
<text x="45.7" y="42.8">C348</text>
<text x="86.4" y="42.8">C349</text>
<text x="162.6" y="42.8">C350</text>
<text x="190.5" y="42.8">C351</text>
<text x="198.1" y="83.4">R508</text>
<text x="198.1" y="80.9">R507</text>
<text x="198.1" y="86">R509</text>
<text x="198.1" y="88.5">R510</text>
<text x="127" y="91">U225</text>
<text x="198.1" y="93.6">R512</text>
<text x="198.1" y="91">R511</text>
<text x="35.6" y="106.3">R514</text>
<text x="63.5" y="111.4">C352</text>
<text x="76.2" y="111.4">C353</text>
<text x="86.4" y="126.6">L112</text>
<text x="83.8" y="154.5">C354</text>
<text x="109.2" y="154.5">R515</text>
<text x="154.9" y="154.5">R516</text>
<text x="96.5" y="167.2">R518</text>
<text x="132.1" y="162.2">Q4</text>
<text x="152.4" y="162.2">R517</text>
</g>
<g font-size="2.3" fill="#f00">
<text x="167.6" y="26">BT_WAKE_HOST [3]</text>
<text x="167.6" y="28.6">BT_WAKE_DEV [3]</text>
<text x="39.9" y="81.9">[3] WL_REG_ON</text>
<text x="224" y="80.8">UART5_RTSO</text>
<text x="37.1" y="84.4">[3] WL_WAKE_HOST</text>
<text x="39.1" y="86.7">[3] SD3_DATA2</text>
<text x="39.1" y="89.3">[3] SD3_DATA3</text>
<text x="241.3" y="87">UART5_TXD [3]</text>
<text x="241.3" y="89.5">UART5_RXD [3]</text>
<text x="241.3" y="84.4">UART5_CTSI [3]</text>
<text x="39.9" y="92.1">[3] SD3_CMD</text>
<text x="39.9" y="94.6">[3] SD3_CLK</text>
<text x="224" y="93.5">UART5_CTSI</text>
<text x="241.3" y="92.1">UART5_RTSO [3]</text>
<text x="39.1" y="99.4">[3] SD3_DATA1</text>
<text x="39.1" y="96.9">[3] SD3_DATA0</text>
<text x="61.5" y="106.2">WIFI_VDDIO</text>
<text x="241.3" y="109.8">BT_REG_ON [3]</text>
<text x="89.9" y="155.6">WIFI_VDDIO</text>
<text x="177.8" y="155.6">WIFI_VDDIO</text>
<text x="70.9" y="168.3">[6] PMIC_32K_OUT</text>
</g>
<g font-size="2.3" fill="#004080">
<text x="57.2" y="34.1">GND2</text>
<text x="66" y="34.1">XIN</text>
<text x="57.2" y="39.2">XOUTGND1</text>
<text x="125.5" y="64" transform="rotate(-90 125.5 64)">XTAL_IN</text>
<text x="128.1" y="60.7" transform="rotate(-90 128.1 60.7)">VBAT</text>
<text x="135.7" y="65.7" transform="rotate(-90 135.7 65.7)">BT_WAKE</text>
<text x="138.2" y="64.4" transform="rotate(-90 138.2 64.4)">N_WAKE</text>
<text x="140.8" y="62.5" transform="rotate(-90 140.8 62.5)">FM_RX</text>
<text x="143.3" y="61.1" transform="rotate(-90 143.3 61.1)">GND2</text>
<text x="148.4" y="61.1" transform="rotate(-90 148.4 61.1)">GND1</text>
<text x="123" y="66.6" transform="rotate(-90 123 66.6)">XTAL_OUT</text>
<text x="145.8" y="68.2" transform="rotate(-90 145.8 68.2)">WL_BT_ANT</text>
<text x="165" y="69.7">N_VDDSWP_IN</text>
<text x="133.1" y="73.4" transform="rotate(-90 133.1 73.4)">BT_HOST_WAKE</text>
<text x="162.4" y="72.2">N_VDDSWP_OUT</text>
<text x="166.1" y="74.8">N_VDDSWPIO</text>
<text x="95.3" y="82.4">WL_REG_ON</text>
<text x="130.6" y="80.9" transform="rotate(-90 130.6 80.9)">BT_VIO/N_HOST_WAKE</text>
<text x="95.3" y="84.9">WL_HOST_WAKE</text>
<text x="95.3" y="87.5">SDIO_DATA_2</text>
<text x="166.5" y="84.9">UART_CTS_N</text>
<text x="169.2" y="87.5">UART_RXD</text>
<text x="95.3" y="95.1">SDIO_DATA_CLK</text>
<text x="95.3" y="92.6">SDIO_DATA_CMD</text>
<text x="95.3" y="90">SDIO_DATA_3</text>
<text x="166.5" y="92.6">UART_RTS_N</text>
<text x="169.5" y="90">UART_TXD</text>
<text x="177.4" y="95.1">TX1</text>
<text x="95.3" y="97.6">SDIO_DATA_0</text>
<text x="95.3" y="100.2">SDIO_DATA_1</text>
<text x="169.2" y="100.2">N_REG_PU</text>
<text x="177.4" y="97.6">TX2</text>
<text x="95.3" y="107.8">VDDIO</text>
<text x="95.3" y="102.7">GND3</text>
<text x="95.3" y="105.3">VIN_LDO_OUT</text>
<text x="169.1" y="107.8">N_I2C_SDA</text>
<text x="169.3" y="102.7">N_I2C_SCL</text>
<text x="175.2" y="105.3">GND6</text>
<text x="169.8" y="110.3">BT_RST_N</text>
<text x="125.5" y="138.5" transform="rotate(-90 125.5 138.5)">VIN_LDO</text>
<text x="128.1" y="138.5" transform="rotate(-90 128.1 138.5)">LPO</text>
<text x="130.6" y="138.5" transform="rotate(-90 130.6 138.5)">PCM_OUT</text>
<text x="133.1" y="138.5" transform="rotate(-90 133.1 138.5)">PCM_CLK</text>
<text x="135.7" y="138.5" transform="rotate(-90 135.7 138.5)">PCM_IN</text>
<text x="138.2" y="138.5" transform="rotate(-90 138.2 138.5)">PCM_SYNC</text>
<text x="140.8" y="138.5" transform="rotate(-90 140.8 138.5)">VDD_TCXO</text>
<text x="143.3" y="138.5" transform="rotate(-90 143.3 138.5)">TCXO_IN</text>
<text x="145.8" y="138.5" transform="rotate(-90 145.8 138.5)">GND4</text>
<text x="148.4" y="138.5" transform="rotate(-90 148.4 138.5)">GPS_RF</text>
<text x="150.9" y="138.5" transform="rotate(-90 150.9 138.5)">GND5</text>
</g>
<g font-size="2.1" fill="#000080">
<text x="144.8" y="32.3">RF Microstrip</text>
<text x="163.8" y="32.3">Z0= 50 ohm</text>
</g>
<g font-size="1.8">
<text x="31.7" y="2">5</text>
<text x="90.1" y="2">4</text>
<text x="148.5" y="2">3</text>
<text x="206.8" y="2">2</text>
<text x="265.2" y="2">1</text>
<text x=".6" y="29.9">D</text>
<text x="295" y="29.9">D</text>
<text x=".6" y="81">C</text>
<text x="295" y="81">C</text>
<text x=".6" y="132.2">B</text>
<text x="295" y="132.2">B</text>
<text x=".6" y="183.4">A</text>
<text x="295" y="183.4">A</text>
<text x="31.7" y="209.2">5</text>
<text x="90.1" y="209.2">4</text>
<text x="148.5" y="209.2">3</text>
<text x="206.8" y="209.2">2</text>
<text x="265.2" y="209.2">1</text>
</g>
</svg>
